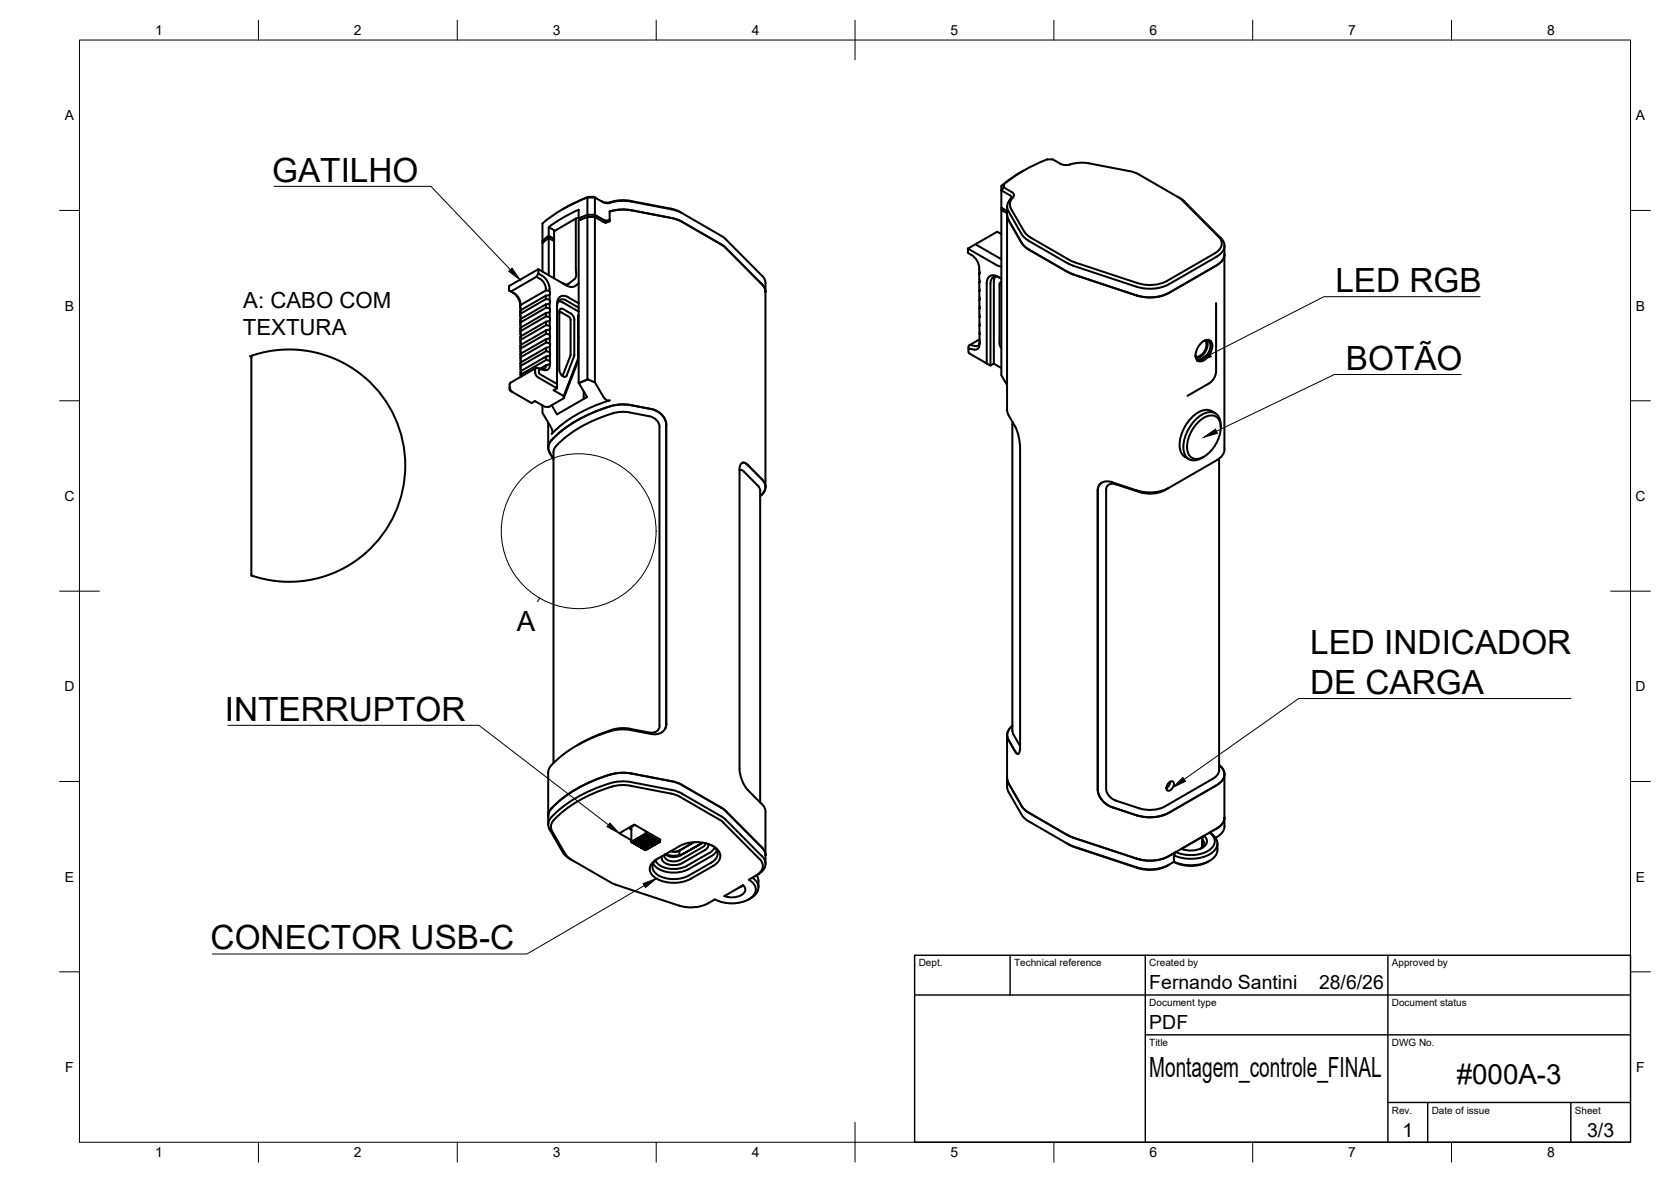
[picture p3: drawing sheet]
<svg xmlns="http://www.w3.org/2000/svg" width="420mm" height="297mm" viewBox="0 0 420 297" stroke-linecap="round" stroke-linejoin="round" font-family="sans-serif">
<!-- layer: Visible -->
<g fill="none" stroke="#000" stroke-width=".51">
<path d="M138 59.8v9.4M138 59.8l1.3 .8M138 59.3v.5M138 59.3l1.3 .7M138 59.8l-1.6 1.3M139.5 58l-1.5-.9v2.2M145.5 52.7v2.2M145.5 54.9l.5 .3M145.5 52.7a38.7 38.7 0 0 0-7.5 4.4M145.5 54.8l-.7 .1M147.7 49.6l.2-.1h1.4l.3 .1zM147.7 49.6v4.4h1.9l-.2 .5"/>
<path d="M147.7 54.5l-2.2 .9 .1 40.9M147.7 49.6a38.6 38.6 0 0 0-11.3 6.5v4.4l1.6-1.3M147.8 54.5l-.1-.5-2.2 .9M147.9 49.5l-3.1 1.3-3.3 1.8M149.6 49.6v4.4l2.1 1.2M149.6 54.5v41.6M149.6 49.6l2.1 1.2M151.3 50.6a5.1 5.1 0 0 0 3.8-.2l2.1-.1 1.3 .2 11.2 2.2 1.3 .6 10.7 6.1 .7 .7M151.7 55.8l-2.1-1.3h-1.9v40.9M151.7 50.9l.8 .2 .8-.1M151.7 55.2l.8 .2 .8-.1M153.3 55.6l-1 .3"/>
<path d="M153.3 55.6l-.9 .4-.7-.3M153.3 55.3l-1.4 .5M153.3 53.2v2.1M153.5 53.1h-.2M158.7 52.8l10.6 2.1 2.2 .8M158.7 50.7l10.6 2 2.2 .8M158.8 50.7a11.5 11.5 0 0 0-5.5 .3M158.8 52.8l-3.1-.1-2.2 .4M171.4 55.7l10.8 6.3 9.7 9.8 .4 .8 .2 .8M251.8 52.7v41.6l1.4 2.5M251.8 52.2v.5l1.4 .9M251.8 58.8l-1.1-.6-7.3 4.3"/>
<path d="M251.8 46.7l.6-.4v.8l-.6 .7zM251.8 47.8l2.1 1.2 .4 .7a3 3 0 0 0-.7 3.4l3.3 5.9 .9 .9 .8 .5M251.8 47.8v4.4l1.4 .8M252.4 47.1l2 1.1M252.4 46.3a37.4 37.4 0 0 1 10.9-6.2h1.4a5.3 5.3 0 0 0 3.3 1.4l1-.1a9.8 9.8 0 0 1 4.9-.3l10.7 2 1.8 .7 11 6.4 9.6 9.7a2.72 2.72 0 0 1-1.1 4.6l-12 7a10.7 10.7 0 0 1-8.1 .6M253.2 51.9v51.2M253.2 54.1l.4 1.2 3.3 5.8M254.2 52.5l3.6 6.1 1.2 1M254.4 48.2a.85 .85 0 0 1 .2 1.5 2.22 2.22 0 0 0-.4 2.7M256.9 43.1l-2.7 1.8-2.4 1.8M257.3 42.9l-.4 .3M259 59.6l9.9 5.8 1.3 .5"/>
<path d="M296.3 49.6l1 .7 9.1 9.2M306.4 59.5a2.48 2.48 0 0 1-.9 4.2l-12.1 6.9M129 73.5l.8 .7 .6 1 .4 1.6M130.8 76.8v.7M130.8 78l6.4-3.7v.9l-6.4 3.7zM130.8 76.7v.7M130.8 77.5l.2 .4M130.8 78.3h.1M130.8 79.7l.2 .4M130.9 78v1.7M130.9 78.9v.8M134.9 69.6l-6.4 3.7a3.4 3.4 0 0 1 2.3 3.4"/>
<path d="M135.4 67.7v1a4.4 4.4 0 0 1 2.8 4.5M135.4 68.7l-.5 .9a3.4 3.4 0 0 1 2.3 3.4M135.4 67.7l-7.4 4.2v1.1l.5 .3M135.4 67.7l7.1 4.1M136.7 60.8l-.3-.3v7.7M137.2 73l-6.4 3.7M137.3 73l.9 .2M137.3 79.5l-6.4 3.7v-.8M137.3 78.7l-6.4 3.7M137.3 78.7v.8M137.3 77.4l.9 .2M137.3 75.2l.9 .2"/>
<path d="M137.3 79.5l.9 .3M138.2 73.2l.1 2.5a.77 .77 0 0 1-1 .8M138.2 76.2v1.4M138.2 74.1l-.9 .2M138.2 77.6v.8M138.2 78.4v4.3M138.2 78.4l-.9 .2M140.1 76.9a1.43 1.43 0 0 1 .7-1.5 1.43 1.43 0 0 1 1.6 .1l3.1 1.8M140.4 75.7l.9 .2 4.2 2.4M140.6 78.2v14.8M141.1 78.5l1.9 1.1 .5 .8M141.1 78.5l-.2-.1-.3 .3"/>
<path d="M141.6 77.7l1.9 1.1M141.6 77.7l-.7-.1-.2 .6M142.9 74.7l2.6 1.5M142.9 74.7a1.75 1.75 0 0 0-2-.2 1.75 1.75 0 0 0-.8 1.9v20.1l-4.4-2.5M143.5 78.8l.7 .8 .2 .8v9.1M144.8 67.7v-12.8l-5.5 3.2v11.8M144.8 67.6l.1 1a1.65 1.65 0 0 1-.5 1.5l-1.4 1.2a1.32 1.32 0 0 1-1.4-.1M145.5 79.2l-.1 .1-.1 11.5-3.5 9.3-.1-.6 3.7-9.7M145.5 71.2a2.15 2.15 0 0 1-3 .6M182.4 60.1l9.2 9.2 .6 .7 .3 1.2M192.5 71.2v51.2M243.4 62.5v1.1a4.4 4.4 0 0 1 2.8 4.4v.9"/>
<path d="M243.4 62.5l7.1 4.1M245.3 61.4l6.2 3.6M246.2 68.9v2.2M246.2 71.1v2.1M246.2 73.2l.1 2.2M246.3 75.4v1.4M246.3 77.6v1.4M246.3 76.8v.7v-.2M246.3 79v.7v-.2M246.3 75.1v.3M246.3 79.7v2.2M246.4 68.5l-.2 .4"/>
<path d="M246.4 70.7l-.2 .4M246.4 72.9l-.2 .3M246.4 77.3h-.1M246.4 75.1h-.1M246.4 79.4l-.1 .1M248.1 71.2v20.1l-4.3-2.5-.3-.4M249 71.2v20.7l-.9-.6M249.9 70.7v20.7M250.2 69.5l-.3 1.2M250.5 66.6l1.3 .4M250.9 69.6l.9 .4M251 69.5a1.74 1.74 0 0 0-2.1-.1 1.74 1.74 0 0 0-.8 1.8"/>
<path d="M251.4 69.8a1.43 1.43 0 0 0-1.7-.1 1.43 1.43 0 0 0-.6 1.5M251.5 64.9l.3 .2M251.8 70.8l-.3 .1-.2 .6v14.8l.5 1.2M256.9 61.1l.5 .7 1.2 .8 10.5 6.1 16.7 5.6a10.9 10.9 0 0 0 8.1-.7M258.6 60.5l9.9 5.7M268.5 66.1l1.4 .7 15.9 5.3M270.2 65.9l16 5.3M293.4 70.6a9.5 9.5 0 0 1-7.2 .6M305.8 76.2l-.2 18-.5 1.1-.8 .9-5.7 3.3M305.9 66.7l-12 6.9M307.9 61.8v51.1a3.3 3.3 0 0 1-2 2.8l-12 6.9a10.5 10.5 0 0 1-8.1 .6l-6.2-2a2.4 2.4 0 0 0-3.6 2M307.9 63.9a3.3 3.3 0 0 1-2 2.8"/>
<path d="M63 89.5h.1M63.2 89.9l-.2-.4 .2 .4M63.2 89.4l-.2 .1M91.9 95a29.3 29.3 0 0 1-6 48.1l-3.1 1.3-2.5 .8-2.9 .6-2.7 .3-2.6 .1-3.1-.2-3.4-.7-2.4-.7v-55.2l3-.9 3.9-.6 3.9-.1 4.2 .5 3 .8 4.1 1.6 3.5 2 3.1 2.3M128.1 97.3l.2 .7 .6 .5M128.1 96.7v1.1l.3 .4 5.3 3.1 .8-.5 2.5 1.4 1 .1 3.8-2.2M130.9 80.2l6.4-3.7v.9l-6.4 3.7v.8zM130.9 82.6v1.5M130.9 80.5h.1M130.9 81.9l.1 .4M130.9 82.6h.1M130.9 84l.1 .5"/>
<path d="M130.9 82.3v.3M130.9 80.2v.3M130.9 84.5v1.8M130.9 87.6v.8M130.9 83.2v.8M130.9 84.8h.1M130.9 86.2l.1 .5M130.9 87h.1M130.9 88.4l.1 .5M130.9 88.9v.2M130.9 86.7v.3M130.9 84.5v.3"/>
<path d="M130.9 88.9l6.4-3.7v.9l-6.4 3.7M130.9 91.1l6.4-3.7v.9l-6.4 3.7zM130.9 88.9v1.8M130.9 89.1h.1M130.9 89.8v.9M130.9 90.6l.1 .4M130.9 91.3h.1M130.9 92.9l.1 .3M130.9 93.3v1.4v-.5M130.9 91.1v1.8v-.9M130.9 93.5h.1M130.9 93.3l6.4-3.7v.9l-6.4 3.7z"/>
<path d="M134.6 92.9a1.8 1.8 0 0 0 .7 1.9l4.8 2.8M134.7 92.5l-6.4 3.7-.2 .4M135 92.4l-.2 .1-.2 .4M135.5 92.9v.8l.2 .3M137.3 80.8v.9l-6.4 3.7v.8M137.3 83.9v-.9l-6.4 3.7v1.8M137.3 80.8l-6.4 3.7M137.3 83.9l-6.4 3.7M137.3 81.7l.9 .3M137.3 83.9l1 .3M137.3 90.5l1 .3v.6M137.3 88.3l1 .3"/>
<path d="M137.3 91.8l-1.4 .8M137.3 91.8a.83 .83 0 0 1-.9 .9l-1.4-.3M138.2 84.2v.7M138.2 82.7l-.9 .3M138.2 84.9l.1 1.5-1-.3M138.2 82.7v1.5M138.2 80.6l-.9 .2M138.2 86.4v.6M138.2 91.4a1.19 1.19 0 0 1-1.2 1.6l-1.3-.2-.2 .1M138.3 88.6v2.2M138.3 87.1l-1 .3M138.3 84.9l-1 .3"/>
<path d="M138.3 91.4l-1 .4M138.3 87.1v1.5M138.3 89.2l-1 .4M140.1 97.6l-.9 .5 2.5 1.4M140.1 96.5v1.1M140.7 93a1.54 1.54 0 0 0 1.6 1.6l.2-.2M143.5 80.4v8.8M143.5 89.1l-1.9 5.1-.3 .2M144.4 89.5l-1.9 4.9M145.4 84.6l.1 .1M145.6 96.3l2 3.5-7.5 4.3-1.4-2.3M146.8 98.3v2"/>
<path d="M147.7 95.4h.2M147.7 95.4l-2.2 .9M147.9 95.4l.6 .3a2.84 2.84 0 0 1 2 2l1.5 2.4 .6 .5h.7M147.9 95.3l-2.3 1M243.5 87.2v1.2M243.7 87.6l1.3 .3M243.7 87.6l-.2 .2M246.3 81.9v2.1M246.3 86.2a1.19 1.19 0 0 1-1.3 1.6M246.3 81.7v.2M246.3 86v.2M246.3 84.1v1.5"/>
<path d="M246.3 85.3l-2.6 1.5M246.3 85.6v.6M246.3 86a.83 .83 0 0 1-1 1l-1.5-.3-.3 .5M246.4 83.8l-.1 .2M246.4 81.6l-.1 .1M246.4 86h-.1M249.9 91.4l1.9 1.1M249.9 91.4l-.9 .5M301.8 86.5a1.8 1.8 0 0 1 2.7-.7 3.9 3.9 0 0 1-2.9 5 1.8 1.8 0 0 1-.8-2.7zM302.6 85.7a1.14 1.14 0 0 1 1.3 0 1.14 1.14 0 0 1 .5 1.2 3.6 3.6 0 0 1-2.8 3.5 1.1 1.1 0 0 1-1-1.2M303.2 85.6a3.3 3.3 0 0 1-2.5 4.2M303.4 85.5a3.5 3.5 0 0 1-2.5 4.5"/>
<path d="M136.4 102v.7a3.6 3.6 0 0 0 1.1 2.9l1.3 2.3 .1 .8-.2 .3M136.4 101.9v.1M136.5 101.9l-.1 .1M137.8 106.2v6.3M138.6 110.7a2.43 2.43 0 0 0-.4 3l1 1.7M138.6 110.7a2.44 2.44 0 0 0-.4 3M153.3 100.6a33.9 33.9 0 0 0-14.6 8.4M153.5 102.1a33.9 33.9 0 0 0-14.9 8.6M153.5 102.1l1.5-.3 2.2-.2 6.5 1.2M158.8 101.8l-3.1-.1-2.2 .4M163.7 102.8a4.5 4.5 0 0 1 3.8 4M167.5 106.8v75.1"/>
<path d="M185.9 118.2l.5-.1 .5 .3 3.5 3.5M186.5 116.3h.7l.8 .5M188 116.8l3.6 3.6a2.6 2.6 0 0 1-.5 4.3M188 116.8l.2 .2M188 116.9a1.13 1.13 0 0 0-1.6-.4l-.4 .9v.6l-.1 75.2a8.6 8.6 0 0 0 2.1 5.3l3.9 3.9 .6 1.2v13.5M253.2 103.1l.4 1.2 1.6 2.8a13.1 13.1 0 0 1 1.3 5.5M254.6 106v77.6M256.5 112.6v75.1v.8l-.4 .9-.5-.1-.4-.5-1.6-2.9a2.77 2.77 0 0 1 1-3.6M301.4 106a3.8 3.8 0 0 1 4.6-1.2 4.5 4.5 0 0 1 .5 5.1 8.3 8.3 0 0 1-5.3 5.4 2.47 2.47 0 0 1-2.7-3 9.5 9.5 0 0 1 2.9-6.3zM302.7 114.8l-.5 .3M305.6 103.9a3.7 3.7 0 0 0-5 .2 9.8 9.8 0 0 0-3.8 9.2 3.3 3.3 0 0 0 2.1 2.1M306.5 115.3v78.2"/>
<path d="M307 107.4a3.3 3.3 0 0 0-2.4-3.8 7.2 7.2 0 0 0-5.7 4.1 7.2 7.2 0 0 0-.7 7 2.89 2.89 0 0 0 4 .4M190.4 121.9l.5 .6 .3 .9-.1 78.2M276 123.2v75.2M277.1 121.3l-.8 .8-.3 1.1M286.5 123.7l-6-2-1.3-.1a1.44 1.44 0 0 0-1.1 1.5v75.3l.4 1.2 1.4 1.3 6.6 2.2M292.9 123.2a8.5 8.5 0 0 1-6.4 .5M293.8 122.7l-.9 .5M137.8 194.1v13.1M145.9 186.9l-.7 .4M158.7 194.4l10.6 2 2.2 .8M158.7 196.6l10.6 2 2.2 .8M158.8 194.4a13.2 13.2 0 0 0-8.1 1.2 29 29 0 0 0-12.6 8.3l-.3 1.1"/>
<path d="M158.8 183.5a13 13 0 0 0-8.1 1.2 29 29 0 0 0-12.6 8.3l-.3 1.1M158.8 196.5a13 13 0 0 0-8.1 1.3 29.8 29.8 0 0 0-12.5 8.1 2.35 2.35 0 0 0 0 2.5M163.3 184.1l-5-1a11.2 11.2 0 0 0-6.8 1.1l-5.6 2.6M163.3 184.1a1.91 1.91 0 0 0 2.5-1.7v-75.1a2.91 2.91 0 0 0-2.5-2.7l-5-.9a10.8 10.8 0 0 0-6.9 1.1 27.3 27.3 0 0 0-12.1 8l-.1 .8v78.2M167.5 181.9l-.3 1.3M167.5 181.9a2.87 2.87 0 0 1-3.8 2.6l-5-1M171.4 197.3l10.8 6.3 9.4 9.4 .6 .7 .3 1.2M171.4 199.4l10 5.8 1 .8M253.2 184.7v13.1M253.2 195.6l.4 1.2 3.3 5.9 .9 .9 10.7 6.3 1.4 .6M253.2 197.8l.4 1.2 3.3 5.8 .9 1 .8 .5M254.6 183.6l.1 .8 1.8 3.1"/>
<path d="M255.2 188.8l.4 .5 .4 .2M276 198.4a5.2 5.2 0 0 0 3.6 4.4M276 198.4l.4 1.5 .7 1.2 1.2 1.1 1.3 .6M293.9 196.7a.69 .69 0 0 1 1.2-.1 1.61 1.61 0 0 1-1.5 2.1 1.48 1.48 0 0 1 .3-2zM294.2 196.4l-.1 .8-.8 .9M306.5 192.2a2.79 2.79 0 0 1 1.4 2.8 2.79 2.79 0 0 1-2 2.3l-12.1 7M306.6 193.5l-.2 .8-.9 1.1-12.6 7.2a8.5 8.5 0 0 1-6.4 .5M307.9 194.6v13.1a3.5 3.5 0 0 1-2.3 2.9M138.2 208.4l3.6 6.2 1.4 1.2M138.8 208.9l3.6 6.1 1.2 1M143.2 215.8l10.3 6 1.3 .5M158.1 208.1l.6 .3"/>
<path d="M158.6 207.8l.1 .1M158.7 211.1l-3-1.7 3.8-2.2 6.6 3.8-.2 .1M158.8 211.6h.1M158.8 211.6l3.6-2.1zM159 211.7h.1M159 211.7l3.6-2.1zM159.1 211.8h.1M159.2 211.8l3.6-2zM159.3 211.8v.1M159.3 211.9l3.6-2.1zM159.5 211.9h.1M159.5 211.9l3.6-2z"/>
<path d="M159.6 207.3l-.9 .5v3.8M159.6 212l.1 .1M159.7 212.1l3.5-2.1zM159.8 212.1h.1M159.8 212.1l3.6-2zM160 212.2h.1M160 212.2l3.6-2zM160 212.3l.1 .1M160.1 212.3h.1M160.1 212.3l3.6-2zM160.3 212.4h.1M160.3 212.4l3.6-2z"/>
<path d="M160.3 212.5h.1M160.4 212.5h.1M160.5 212.5l3.6-2zM160.6 212.6h.1M160.6 212.6l3.6-2zM160.8 212.7h.1M160.8 212.7l3.6-2zM161 212.8h.1M161 212.8l3.5-2.1zM161.1 212.9h.1M161.1 212.9l3.6-2.1zM161.3 213h.1"/>
<path d="M161.3 213l3.6-2.1zM161.3 213.1h.1M161.4 213.1h.1M161.5 213.1l3.6-2.1zM161.6 213.2h.1M161.6 213.2l3.6-2.1zM161.8 213.3h.1M161.8 213.3l3.6-2.1zM161.9 213.4h.1M162 213.4l3.5-2.1zM162.1 213.5h.1M162.1 213.5l3.6-2.1z"/>
<path d="M162.3 213.6h.1M162.3 213.6l3.6-2.1zM162.3 208.9v.6l-3.6 2.1M162.4 209.5l-3.7 2.1M162.4 209.6h.1M162.6 209.6l-3.7 2.1M162.6 209.7h.1M162.7 209.7l-3.7 2M162.8 209.8h.1M162.9 209.8l-3.7 2M162.9 209.8h.1M162.9 209.9h.1"/>
<path d="M163.1 209.9l-3.8 2M163.1 210h.1M163.2 210l-3.7 2M163.3 210v.1M163.4 210.1l-3.7 2M163.4 210.1l.1 .1M163.6 210.2l-3.8 2M163.6 210.2l.1 .1M163.7 210.3l-3.6 2.1M163.7 210.3l.1 .1M163.9 210.3l-3.7 2.1M163.9 210.3v.1"/>
<path d="M163.9 210.4l.1 .1M164.1 210.5l-3.7 2M164.1 210.5v.1M164.2 210.6l-3.7 2M164.3 210.6v.1M164.3 210.6l-3.6 2.1M164.3 210.6l.1 .1M164.4 210.7l.3 .1M164.5 210.7l-3.7 2.1M164.7 210.8l-3.7 2.1M164.7 210.8h.1M164.7 210.9l.1 .1"/>
<path d="M164.8 216.2a5.3 5.3 0 0 0 5.4 2.1l1.4-.2 1.1-.5M164.9 210.9l-3.7 2.1M164.9 211h.1M165.1 211l-3.7 2.1M165.1 211.1h.1M165.2 211.1l-3.7 2.1M165.2 211.2h.1M165.3 211.2l-3.7 2.1M165.3 211.2h.1M165.4 211.3h.1M165.5 211.3l-3.7 2.1M165.5 215.7a2.31 2.31 0 0 0-1.5 2.2 2.31 2.31 0 0 0 1.6 2.1 8.4 8.4 0 0 0 7.6 0l5.7-3.2"/>
<path d="M165.6 211.4h.1M165.7 211.4l-3.7 2.1M165.7 211.4h.1M165.7 211.5h.1M165.9 211.5l-3.7 2.1M165.9 210.9v.7l-3.6 2M167.1 214.8a1.47 1.47 0 0 0 1.6 1.6h1.5l.9-.3M170.8 213.8v1.1M170.8 213.7l-.8 .3-1.3-.1M170.9 213.8l-.9 .2-1.4-.1M171 200.2l-1.8-.7-10.7-2a11.8 11.8 0 0 0-7.5 1.1 29.3 29.3 0 0 0-12.1 8 2.12 2.12 0 0 0-.1 2.2M171 200.2l9.9 5.8"/>
<path d="M172 214.5l4.7-2.7-5.6 3.2a3.5 3.5 0 0 1-3.8-.3M172 214.4l-1.2 .5-1.4 .2-2-.4M174.5 211.7l-3.7 2M177.4 211.9l-.2 .5-.5 .4-5.6 3.3M178.1 212.1a1.32 1.32 0 0 1-.9 1.5l-5.7 3.3a4.3 4.3 0 0 1-4.9-.6l-.2-.8 .1-.4M178.4 214.3l-5.7 3.3M178.9 215.1l-5.7 3.3a7.7 7.7 0 0 1-8.7-.9l-.3-.5M179.1 212.5a2.28 2.28 0 0 1 1.3 2.2 2.28 2.28 0 0 1-1.5 2.1M179.3 217.6l-5.6 3.3M179.3 217.6a2.6 2.6 0 0 0 1.8-2.5 2.6 2.6 0 0 0-1.7-2.4 9.5 9.5 0 0 0-8.6-.1l-5.7 3.3a2.58 2.58 0 0 0-1.7 2.5 2.58 2.58 0 0 0 1.7 2.4 9.5 9.5 0 0 0 8.6 0M179.7 213l-.4 .6-.9 .7M180.3 213.8l-.7 .8-.7 .5"/>
<path d="M180.9 206l1 .7 9.1 9.2M182.4 206l9.2 9.2a2.76 2.76 0 0 1-1.1 4.6l-2.2 1.3a2.6 2.6 0 0 1 1.8 2.4 2.6 2.6 0 0 1-1.8 2.5 9.5 9.5 0 0 1-8.6 0M190.2 220l.2 .3a4.6 4.6 0 0 1 .3 2.7M191 215.9a2.48 2.48 0 0 1-.9 4.2M258.6 206.3l9.9 5.8M268.5 212.1l1.7 .8 16 5.3a9.9 9.9 0 0 0 9-1.6M268.5 212.1l1.4 .6M269.9 210.5l15.9 5.3a10.7 10.7 0 0 0 8.1-.6M269.9 212.7l15.9 5.3a10.7 10.7 0 0 0 8.1-.7M279.6 202.8l6.2 2.1M279.6 202.8l.3 .1M293.9 204.3a10.5 10.5 0 0 1-8.1 .6"/>
<path d="M295.2 215v1.6M295.6 214.1l-.4 .9M295.6 214.1l-1.7 1.1M302.2 210.9l.5-.9-5.6 3.3M302.2 210.9v2.1l-.5 .3M302.2 210.9a1.36 1.36 0 0 1-.2 2.3M302.7 210a1.68 1.68 0 0 1 .8 1.7 1.68 1.68 0 0 1-1.2 1.4 6.5 6.5 0 0 1-5.3 .2M303.7 216.6a9.5 9.5 0 0 1-8.6 0M304.1 216.3l-.4 .3M304.6 209.5l-.5-.3a2.53 2.53 0 0 1 1.3 2.5 2.53 2.53 0 0 1-1.7 2.2 9.5 9.5 0 0 1-8.1 .2M304.6 209.5a2.81 2.81 0 0 1 1.5 2.8 2.81 2.81 0 0 1-1.9 2.4 10.6 10.6 0 0 1-9 .3M306.1 212a4 4 0 0 1-3 4.8 10.8 10.8 0 0 1-7.9-.2"/>
<path d="M307.9 205.5a3.3 3.3 0 0 1-2 2.7l-12 7M154.8 222.3l16 5.3M179.7 226a9.9 9.9 0 0 1-8.9 1.6M186.6 222.6l-.3 .2M186.8 222.5l-4.7 2.7M186.8 222.5l-.9 .5M186.8 222.5a1.41 1.41 0 0 1-.4 2.4l-1.1 .5-1.3 .1-1.9-.3M189.2 220.6a2.81 2.81 0 0 1 1.5 2.7 2.81 2.81 0 0 1-2 2.4l-.4 .3"/>
</g>
<!-- layer: BORDER -->
<g fill="none" stroke="#000" stroke-width=".25">
<path d="M20 10.1h390v276.9h-390zM65 5.1v5M115 5.1v5M165 5.1v5M215 5.1v10M265 5.1v5M315 5.1v5M365 5.1v5M15 52.9h5M410 52.9h5M15 100.7h5M410 100.7h5"/>
<path d="M15 148.6h10M405 148.6h10M15 196.4h5M410 196.4h5M15 244.2h5M410 244.2h5M65 287v5M115 287v5M165 287v5M215 282.1v9.9M265 287v5M315 287v5"/>
<path d="M365 287v5"/>
</g>
<!-- layer: TITLEBLOCK -->
<path d="M230 240.1h180v46.9h-180zM230 250h180M254 240.1v9.9M288 240.1v46.9M349 240.1v46.9M288 260.1h122M349 277.1h61M359 277.1v9.9M395 277.1v9.9" fill="none" stroke="#000" stroke-width=".36"/>
<!-- layer: Leaders -->
<path d="M127.9 68.2l.9-.8 1.9 2.9zM301.2 90.7l2.9-2.1 .5 1zM302.7 109.9l2.9-2 .5 1zM294.9 197.9l2.5-2.5 .7 .9zM153.3 206.8l2.5 2.6-3.2-1.6zM161.7 222l3.3-1.2-2.7 2.3z" fill="#000" stroke="#000" stroke-width=".25"/>
<path d="M68.9 46.8h39.5l19.9 21M372.2 74.6h-39.3l-28.6 14.5M367.4 94.1h-31.9l-29.6 14.3M395 175.5h-68.5l-28.7 20.4M57.3 182.3h63.1l32.6 25M162 222.6l-29.5 17.1h-79.1" fill="none" stroke="#000" stroke-width=".25"/>
<!-- layer: Detail Boundary -->
<g fill="none" stroke="#000" stroke-width=".25">
<path d="M135.7 150.3l-.6 .9"/>
<circle cx="145.5" cy="133.5" r="19.5"/>
</g>
<g font-size="8.4">
<text x="68.4" y="45.6">GATILHO</text>
<text x="335.8" y="73.3">LED RGB</text>
<text x="338.4" y="92.9">BOTÃO</text>
<text x="329.4" y="164.2">LED INDICADOR</text>
<text x="329.4" y="174.3">DE CARGA</text>
<text x="56.5" y="181.1">INTERRUPTOR</text>
<text x="53" y="238.5">CONECTOR USB-C</text>
</g>
<g font-size="7">
<text x="129.9" y="158.7">A</text>
<text x="289" y="270.6">Montagem_controle_FINAL</text>
<text x="366.3" y="272.3">#000A-3</text>
</g>
<g font-size="5.6">
<text x="61.2" y="77.5">A: CABO COM</text>
<text x="61" y="84.1">TEXTURA</text>
</g>
<g font-size="4.9">
<text x="289" y="248.5">Fernando Santini</text>
<text x="331.7" y="248.5">28/6/26</text>
<text x="289" y="258.6">PDF</text>
<text x="352.6" y="285.7">1</text>
<text x="399.1" y="285.7">3/3</text>
</g>
<g font-size="3.5">
<text x="39" y="8.8">1</text>
<text x="89" y="8.8">2</text>
<text x="139" y="8.8">3</text>
<text x="189" y="8.8">4</text>
<text x="239" y="8.8">5</text>
<text x="289" y="8.8">6</text>
<text x="339" y="8.8">7</text>
<text x="389" y="8.8">8</text>
<text x="16.3" y="30.2">A</text>
<text x="411.3" y="30.2">A</text>
<text x="16.3" y="78">B</text>
<text x="411.3" y="78">B</text>
<text x="16.2" y="125.9">C</text>
<text x="411.2" y="125.9">C</text>
<text x="16.2" y="173.7">D</text>
<text x="411.2" y="173.7">D</text>
<text x="16.3" y="221.6">E</text>
<text x="411.3" y="221.6">E</text>
<text x="16.4" y="269.4">F</text>
<text x="411.4" y="269.4">F</text>
<text x="39" y="290.8">1</text>
<text x="89" y="290.8">2</text>
<text x="139" y="290.8">3</text>
<text x="189" y="290.8">4</text>
<text x="239" y="290.8">5</text>
<text x="289" y="290.8">6</text>
<text x="339" y="290.8">7</text>
<text x="389" y="290.8">8</text>
</g>
<g font-size="2.5">
<text x="231" y="242.9">Dept.</text>
<text x="255" y="242.9">Technical reference</text>
<text x="289" y="242.9">Created by</text>
<text x="350" y="242.9">Approved by</text>
<text x="289" y="252.8">Document type</text>
<text x="350" y="252.8">Document status</text>
<text x="289" y="262.9">Title</text>
<text x="350" y="262.9">DWG No.</text>
<text x="350" y="279.9">Rev.</text>
<text x="360" y="279.9">Date of issue</text>
<text x="396" y="279.9">Sheet</text>
</g>
</svg>
